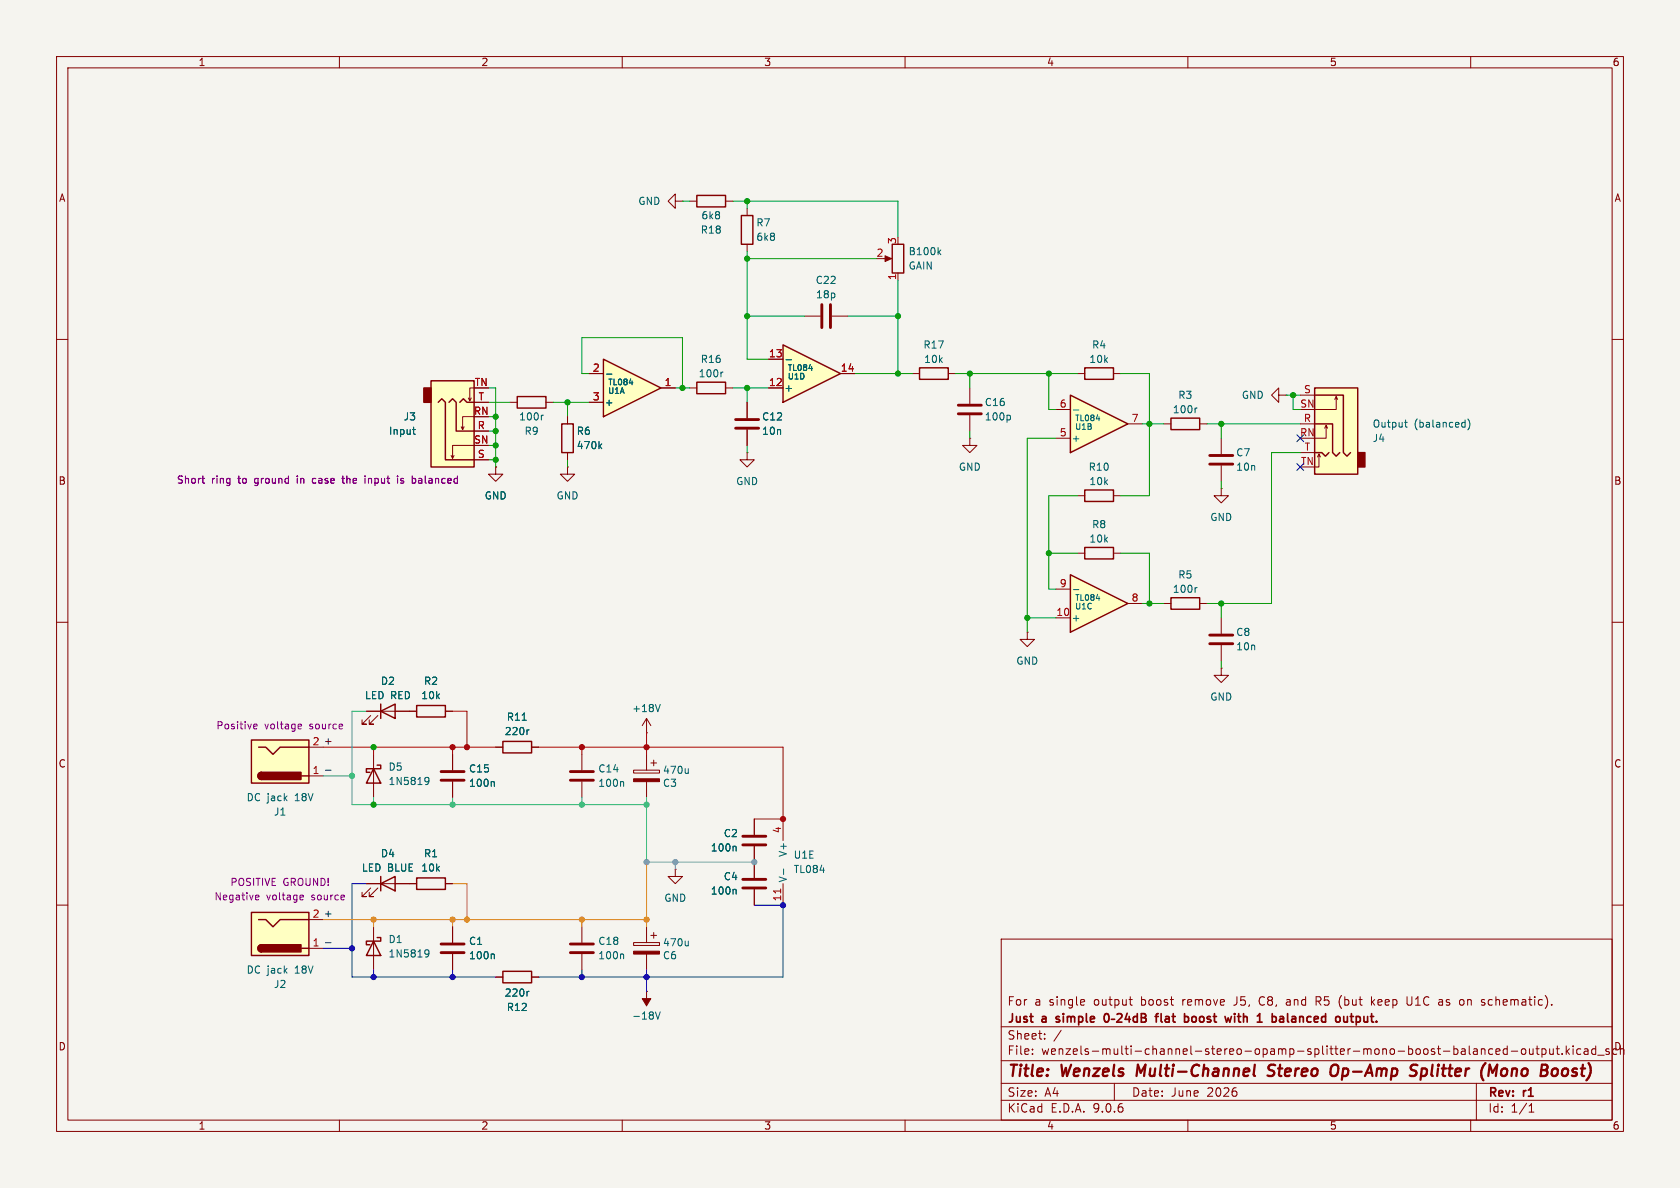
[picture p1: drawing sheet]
<svg xmlns="http://www.w3.org/2000/svg" width="297mm" height="210mm" viewBox="0 0 297 210" stroke-linecap="round" stroke-linejoin="round" font-family="sans-serif">
<path d="M0 0h297v210h-297z" fill="#f5f4ef" stroke="#f5f4ef" stroke-width=".18"/>
<g fill="none" stroke="#840000" stroke-width=".18">
<path d="M10 10h277v190h-277zM12 12h273v186h-273zM60 10v2M110 10v2M160 10v2M210 10v2M260 10v2M119.4 35.6v-1.3l-1.3 1.3 1.3 1.2v-1.2h1.2M120.6 35.6h.1M121.9 35.6h1.3M128.3 35.6h1.2M10 60h2"/>
<path d="M90.2 71.1h1.2M96.5 71.1h1.3M161.3 66h1.3M167.6 66h1.3M226.1 69.9v-1.3l-1.3 1.3 1.3 1.2v-1.2h1.2M227.3 69.9h.1M285 60h2M10 110h2M215.9 109.2v2.8M215.9 114v2.8M285 110h2M133.3 152.4v2.8"/>
<path d="M133.3 157.2v2.8M10 160h2M66 163.8v7.7M177 166h108v32h-108zM191.5 176.7l.2 .4-.7 .1M191.7 177.6l-.2 .1M199.6 176.7h.6M200 177.7h.2M222.7 176.4l-.1 .4 .1 .7M227.9 176.7l-.4 .1M228 177.1h-.4a.29 .29 0 0 0-.2 .3 .29 .29 0 0 0 .2 .3h.4M232.7 177h.5"/>
<path d="M233 177l.5 .7M233.2 176.2h-.5v1.5M236.9 177.8l.3 .5M237.2 176l-.3 .4M242.5 176.2v1.5M242.6 177.1l.4 .6M243 176.7l-.5 .6M249.6 176.2v1.2l-.3 .3-.4-.1M255 176.8v.9M255 177.6l-.1 .1M255 177.1h-.1M263.2 176.8l-.1 .2v.4l.1 .2"/>
<path d="M285 160h2M60 198v2M110 198v2M160 198v2M177 194.5h108M177 191.5h108M177 187.5h108M177 181.5h108M182.5 186.3v.1M182.5 185.5v.1M184.7 183.6v.1M184.7 182.8v.1"/>
<path d="M187.6 182.1l-1.3 2M197 191.5v3M210 198v2M260 198v2M261 191.5v6.5M263.9 185.5l-.4-.1-.3 .3v.4l.1 .2h.6M264.5 185.9l.7-.1-.1-.3-.4-.1-.2 .2v.7h.6M266.5 185.5l-.5-.1-.3 .3v.4l.2 .2h.6M266.5 184.9v1.5M267.2 185.8h1.1M269.1 185.5l.4-.1 .2 .3v.4l-.2 .3-.4-.1-.1-.2v-.4zM270.3 196.6h.9"/>
<path d="M270.3 195.5l.4-.4v1.5M270.4 185.4l.1 .9 .3 .1 .2-.1M271 185.4v1M271.5 185.4h.6M271.7 184.9v1.3l.4 .2M272.6 185.5l.4-.1 .3 .3v.4l-.1 .2h-.6M272.6 185.4v1.5M274 185.4v.9l.4 .1 .2-.1M274.6 185.4v1M275.1 185.4h.6M275.3 184.9v1.3l.4 .2M276.2 186.3v.1"/>
<path d="M276.9 184.9v1.5M277 185.8l.5 .6M277.5 185.4l-.6 .6M278.1 184.9v.1M278.1 185.4v1M279.5 185.5l-.5-.1-.3 .3v.4l.2 .2h.6M280.1 185.5h.6v.9M280.7 185.8h-.5a.29 .29 0 0 0-.2 .3 .29 .29 0 0 0 .2 .3l.5-.1M282.1 185.5l-.4-.1-.3 .3v.4l.1 .2h.6M282.1 184.9v1.5M282.5 186.5h1.1M284.5 185.5l-.4-.1-.2 .2 .1 .2 .5 .2v.3h-.6"/>
</g>
<g fill="none" stroke="#840000" stroke-width=".4">
<path d="M201.2 188.2l-.3 2M221.8 188.2l-.2 1.7 .3 .3M225.1 190a.85 .85 0 0 1-1 .1M225.2 188.2l-.7 .1a.46 .46 0 0 0-.3 .5 .46 .46 0 0 0 .4 .4l.5 .2M235.4 188.5a.69 .69 0 0 1 1.2 0 1.47 1.47 0 0 1-.6 1.7l-.6-.1M249.6 188.3l.2-.1 .8 .1M249.7 189.2l.4 .1a.49 .49 0 0 1 .3 .5 .49 .49 0 0 1-.4 .4h-.5M251.2 190.1l.2 .1 .6-.1M251.4 188.9l-.3 2M251.9 188.9l-.5 .1M263.4 188.2l.4 1.4 .9-1.4-.3 2M275.3 189l.1 .3-.2 .7"/>
<path d="M276.6 188.9l-.4 .4-.1 .5 .2 .3 .4 .1"/>
</g>
<g fill="none" stroke="#840000" stroke-width=".3">
<path d="M186.8 179.8v.3M195.3 179.3l.3-.1a.81 .81 0 0 1 .5 .6 .81 .81 0 0 1-.3 .8l-.1 .1a.81 .81 0 0 1-.4-1.4zM197.5 179.3l.6-.1 .2 .1v.3l-.9 1.1h.9M199.3 179.1l-.4 1.1h.9M199.6 179.7v1M201.1 179.8l-.5-.1-.3 .3v.4l.2 .2h.6M201.1 179.2v1.5M201.8 179.2h.5l.2 .1 .1 .3-.3 .3a.4 .4 0 0 1 .3 .4 .4 .4 0 0 1-.3 .4h-.5zM201.8 179.9h.5M204.2 179.7h.6M204.8 179.2l-.4 .2v1.3M205.3 179.2v1.3l.2 .2"/>
<path d="M210.1 179.8v.7M211.3 179.8l-.3-.1-.3 .3v.4l.1 .2h.5M218.3 179.2v.1M218.3 179.7v1M218.8 179.7h.5M219 179.2l.1 1.4M224.9 179.8h.6M224.9 179.2v1.5M227.6 179.2v1.3l.2 .2M228.6 179.7l-.2 .1M238.7 179.7h.6M238.9 179.2v1.3l.4 .2"/>
<path d="M239.8 179.8l.4-.1 .2 .1M239.8 179.7v1.5M186.7 180.6l.1 .1M196.5 180.2h.6M224.9 180.6h.6M228.6 180.1a.29 .29 0 0 0-.3 .3 .29 .29 0 0 0 .3 .3M240.4 180.5l-.2 .2-.4-.1"/>
</g>
<path d="M123.2 34.5h5.1v2.1h-5.1zM91.4 70.1h5.1v2h-5.1zM162.6 65h5v2.1h-5zM66 166.4l1.3 2.5h-2.5zM66.7 165.7h.6v.7h-2.5v.6h.6" fill="none" stroke="#840000" stroke-width=".25"/>
<path d="M96.1 73.4l-.3 .1M130 157.2l.1 .2v.7M75.2 168l.4-.1 .2 .1a.84 .84 0 0 1-.3 1.2h-.3M75.8 168.4l-.2 .3-.4-.1" fill="none" stroke="#006464" stroke-width=".18"/>
<path d="M213.9 112.3h4M213.9 113.8h4M131.3 155.4h4.1M131.3 157h4.1" fill="none" stroke="#840000" stroke-width=".51"/>
<path d="M106.7 63.5l10.1 5.1-10.1 5.1z" fill="#ffffc2"/>
<path d="M106.7 63.5l10.1 5.1-10.1 5.1zM123.2 67.6h5.1v2h-5.1zM207 105.7h5.1v2h-5.1z" fill="none" stroke="#840000" stroke-width=".25"/>
<path d="M104.1 71.1h2.6M104.1 66h2.6M116.8 68.6h2.6M121.9 68.6h1.3M128.3 68.6h1.2M205.7 106.7h1.3M212.1 106.7h1.3" fill="none" stroke="#840000" stroke-width=".18"/>
<path d="M107.2 66.1h1M111.3 67.7h.6M127.8 65.8h-.2M211.6 103.9h-.2" fill="none" stroke="#006464" stroke-width=".18"/>
<path d="M138.4 61l10.2 5-10.2 5.1z" fill="#ffffc2"/>
<path d="M157.7 43.2h2.1v5.1h-2.1zM99.3 74.9h2v5.1h-2zM138.4 61l10.2 5-10.2 5.1zM207 73.9h5.1v2h-5.1z" fill="none" stroke="#840000" stroke-width=".25"/>
<path d="M142.2 55.9h2.8M147.1 55.9h2.8M156.2 45.7h1M158.7 48.3v1.2M100.3 73.7v1.2M135.9 68.6h2.5M135.9 63.5h2.5M148.6 66h2.5M205.7 74.9h1.3M212.1 74.9h1.3M100.3 80v1.3" fill="none" stroke="#840000" stroke-width=".18"/>
<path d="M166 44.5l.3 .5M166.3 44.2l-.5 .5M106 78.8l.4 .5M106.4 78.5l-.5 .5M139 63.6h.9M143 65.1h.6M211.6 72.1l-.2 .1" fill="none" stroke="#006464" stroke-width=".18"/>
<path d="M145.3 53.8v4.1M146.8 53.8v4.1" fill="none" stroke="#840000" stroke-width=".51"/>
<path d="M156.5 45.2l1.1 .5-1.1 .5z" fill="#840000" stroke="#840000" stroke-width=".18"/>
<path d="M232.4 68.6h7.6v15.2h-7.6z" fill="#ffffc2"/>
<path d="M240 80h1.3v2.6h-1.3z" fill="#840000" stroke="#840000" stroke-width=".25"/>
<g fill="none" stroke="#840000" stroke-width=".25">
<path d="M131.1 38.1h2v5.1h-2zM232.4 68.6h7.6v15.2h-7.6zM232.4 74.9h3.2v5.1l.6 .6 .7-.6M232.4 69.9h5.1v10.1l.6 .6 .7-.6M232.4 80h1.3l.6 .6 .6-.6M66 135.9l1.3 2.5h-2.5zM66.7 135.3h.6v.6h-2.5v.6h.6M67.3 125.7l2.5-1.2v2.5zM67.3 124.5v2.5M73.7 124.7h5v2h-5zM88.9 131.1h5.1v2h-5.1zM67.3 156.2l2.5-1.3v2.6z"/>
<path d="M67.3 154.9v2.6M73.7 155.2h5v2h-5z"/>
</g>
<g fill="none" stroke="#840000" stroke-width=".18">
<path d="M132.1 36.8v1.3M132.1 43.2v1.3M132.1 71.1v2.8M132.1 75.9v2.8M229.9 69.9h2.5M229.9 74.9h2.5M234.4 75.2l-.2 .5M234.7 75.7l-.3-.5v2.3h-2M236.2 70.1l-.2 .5M236.5 70.6l-.3-.5v2.3h-3.8M87.6 82.6v1.2h1.3l-1.3 1.3-1.2-1.3h1.2M87.6 82.6h.1"/>
<path d="M100.3 82.6v1.2h1.3l-1.3 1.3-1.2-1.3h1.2M100.3 82.6h.1M132.1 80v1.3h1.2l-1.2 1.3-1.3-1.3h1.3M132.1 80h.1M229.9 80h2.5M233.2 80.3l-.3 .5M233.4 80.8l-.2-.5v2.3h-.8M64.8 125.7h8.9M65.5 126.5l-1.5 1.5h.8h-.8v-.7M66 133.4v7.6M66.8 126.5l-1.5 1.5h.7h-.7v-.7M78.7 125.7h1.3"/>
<path d="M80 133.4v2.7M80 138.2v2.8M87.6 132.1h1.3M94 132.1h1.2M64.8 156.2h8.9M65.5 157l-1.5 1.5h.8h-.8v-.8M66.8 157l-1.5 1.5h.7h-.7v-.8M78.7 156.2h1.3"/>
</g>
<path d="M248.3 74.7h.5M248.5 74.2v1.1l.3 .2M258.6 74.7h.4M259 75.4l-.4 .1M259 74.2v1.3M259.5 74.1a1.46 1.46 0 0 1 0 1.9M75.2 137.5l.4-.1 .2 .1a.84 .84 0 0 1-.3 1.2h-.3M75.8 138l-.2 .2-.4-.1M87.2 138.2l.2 .1v.7M92.3 127.3h.7M93.5 129l-.2 .1" fill="none" stroke="#006464" stroke-width=".18"/>
<path d="M130 74.2h4.1M130 75.7h4.1M78 136.4h4M78 137.9h4" fill="none" stroke="#840000" stroke-width=".51"/>
<path d="M44.4 130.8h10.2v7.6h-10.2z" fill="#ffffc2"/>
<path d="M44.4 130.8h10.2v7.6h-10.2zM45.7 132.1h1.3l1.3 1.3 1.2-1.3h5.1M46.2 136.5a.64 .64 0 0 0-.6 .7 .64 .64 0 0 0 .6 .6M53.3 137.2h1.3" fill="none" stroke="#840000" stroke-width=".25"/>
<g fill="#840000" stroke="#840000" stroke-width=".25">
<path d="M45.8 136.7l.4-.2v1.3a.63 .63 0 0 1-.6-.4 .63 .63 0 0 1 .2-.7z"/>
<path d="M46.2 136.5h7v1.3h-7z"/>
</g>
<path d="M54.6 137.2h2.5" fill="none" stroke="#840000" stroke-width=".18"/>
<path d="M44.8 128.7l.2 .1h.4M44.8 128.2l.2-.2h.3l.1 .2v.1l-.6 .1M52.9 128l.3 .1 .1 .2-.6 .1M53.2 128.8h-.3" fill="none" stroke="#840084" stroke-width=".18"/>
<path d="M76.2 67.3h7.6v15.3h-7.6z" fill="#ffffc2"/>
<path d="M74.9 68.6h1.3v2.5h-1.3z" fill="#840000" stroke="#840000" stroke-width=".25"/>
<path d="M76.2 67.3h7.6v15.3h-7.6zM77.5 71.1l.6-.6 .6 .6v10.2h5.1M79.4 71.1l.6-.6 .6 .6v5.1h3.2M81.3 71.1l.6-.6 .6 .6h1.3M88.9 171.7h5.1v2h-5.1z" fill="none" stroke="#840000" stroke-width=".25"/>
<g fill="none" stroke="#840000" stroke-width=".18">
<path d="M82 75.4l-.2 .5M83.3 70.4l-.2 .5M83.8 78.7h-3.8v2.3l-.2-.5M83.8 73.7h-2v2.2l-.3-.5M83.8 68.6h-.7v2.3l-.3-.5M83.8 76.2h2.6M83.8 71.1h2.6M171.4 77.5v1.2h1.3l-1.3 1.3-1.2-1.3h1.2M171.4 77.5h.1M171.4 68.6v2.8M171.4 73.4v2.8M80.3 80.5l-.3 .5"/>
<path d="M83.8 81.3h2.6M181.6 111.8v1.2h1.3l-1.3 1.3-1.3-1.3h1.3M181.6 111.8h.1M119.4 153.7v1.2h1.2l-1.2 1.3-1.3-1.3h1.3M119.4 153.7h.1M138.4 144.8v3.8M138.4 156.2v3.8M80 163.8v2.8M80 168.7v2.8M87.6 172.7h1.3M94 172.7h1.2M112 166.6h4.6v.5h-4.6z"/>
<path d="M114.3 163.8v2.8M114.3 168.7v2.8M115.1 165.4h1M115.6 164.8v1.1"/>
</g>
<path d="M72.9 75.9h.5M73.1 76.6l.3 .2M178.4 73.4l.2 .2v.4l-.2 .2M138.5 153.6v1M87.2 168.6l.2 .2v.7M93.5 175.2l-.2 .1M121.7 166.4v.8M121.7 167.1l-.2 .1" fill="none" stroke="#006464" stroke-width=".18"/>
<path d="M35.7 84.6h.5M35.9 85.4h.3M55.5 84.6l-.3 .2v.4l.3 .2M60.4 84.6h.5M60.6 84.1v1.1l.3 .2M64.5 84.1v.2M64.5 84.6v.8M70.3 84.1v.2M70.3 84.6v.8M70.8 85.4h.4M71 84.6l-.2 .2 .2 .2M73.2 84.6l.3 .2v.4l-.3 .2" fill="none" stroke="#840084" stroke-width=".18"/>
<path d="M138 157.1v.8" fill="none" stroke="#a90000" stroke-width=".18"/>
<path d="M169.4 71.6h4.1M169.4 73.2h4.1M78 166.9h4M78 168.4h4" fill="none" stroke="#840000" stroke-width=".51"/>
<path d="M112 168.1h4.6v.6h-4.6z" fill="#840000" stroke="#840000" stroke-width=".18"/>
<path d="M44.4 161.3h10.2v7.6h-10.2z" fill="#ffffc2"/>
<path d="M44.4 161.3h10.2v7.6h-10.2zM45.7 162.6h1.3l1.3 1.2 1.2-1.2h5.1M46.2 167a.64 .64 0 0 0-.6 .6 .64 .64 0 0 0 .6 .7M53.3 167.6h1.3" fill="none" stroke="#840000" stroke-width=".25"/>
<g fill="#840000" stroke="#840000" stroke-width=".25">
<path d="M45.8 167.2l.4-.2v1.3a.63 .63 0 0 1-.6-.4 .63 .63 0 0 1 .2-.7z"/>
<path d="M46.2 167h7v1.3h-7z"/>
</g>
<path d="M54.6 167.6h2.5" fill="none" stroke="#840000" stroke-width=".18"/>
<path d="M45.2 159h.5M45.2 158.3l.4-.1 .2 .3-.6 .2M53.2 158.2l.4 .1v.2l-.6 .2M53.6 159l-.4 .1" fill="none" stroke="#840084" stroke-width=".18"/>
<path d="M189.2 101.6l10.2 5.1-10.2 5.1z" fill="#ffffc2"/>
<path d="M191.8 65h5v2.1h-5zM191.8 96.8h5v2h-5zM191.8 86.6h5v2h-5zM189.2 101.6l10.2 5.1-10.2 5.1z" fill="none" stroke="#840000" stroke-width=".25"/>
<g fill="none" stroke="#840000" stroke-width=".18">
<path d="M190.5 66h1.3M196.8 66h1.3M190.5 97.8h1.3M190.5 87.6h1.3M196.8 97.8h1.3M196.8 87.6h1.3M215.9 86.4v1.2h1.3l-1.3 1.3-1.3-1.3h1.3M215.9 86.4h.1M186.7 109.2h2.5M186.7 104.1h2.5M199.4 106.7h2.5M215.9 118.1v1.3h1.3l-1.3 1.3-1.3-1.3h1.3"/>
<path d="M215.9 118.1h.1M112 136.1h4.6v.6h-4.6zM114.3 129.5h.1M114.3 127v2.5M114.3 133.4v2.7M114.3 138.2v2.8M114.3 127l-.8 1.3M114.3 127l.8 1.3M115.1 134.9h1M115.6 134.4v1M133.3 144.8v2.8M133.3 149.6v2.8"/>
<path d="M102.9 163.8v2.8M102.9 168.7v2.8M114.3 175.3h.1M114.3 175.3v2.5"/>
</g>
<path d="M189.8 104.2h.9M193.8 105.8h.6M116.7 124.5l-.4 1.3M121.7 135.9v.8M121.7 136.6l-.2 .1M130 149.6l.1 .2v.6M110.1 168.6l.2 .2v.7M115.9 178.9l.4 1.3 .4-1.3" fill="none" stroke="#006464" stroke-width=".18"/>
<g fill="#840000" stroke="#840000" stroke-width=".18">
<path d="M112 137.7h4.6v.5h-4.6z"/>
<path d="M113.5 176.5h1.6l-.8 1.3z"/>
</g>
<path d="M131.3 147.8h4.1M131.3 149.4h4.1M100.8 166.9h4.1M100.8 168.4h4.1" fill="none" stroke="#840000" stroke-width=".51"/>
<path d="M189.2 69.9l10.2 5-10.2 5.1z" fill="#ffffc2"/>
<path d="M189.2 69.9l10.2 5-10.2 5.1z" fill="none" stroke="#840000" stroke-width=".25"/>
<g fill="none" stroke="#840000" stroke-width=".18">
<path d="M83.8 76.2h2.6M83.8 71.1h2.6M100.3 73.7v1.2M104.1 66h2.6M104.1 71.1h2.6M116.8 68.6h2.6M132.1 71.1v2.8M132.1 75.9v2.8M135.9 68.6h2.5M135.9 63.5h2.5M148.6 66h2.5M186.7 77.5h2.5"/>
<path d="M186.7 72.4h2.5M199.4 74.9h2.5M215.9 77.5v2.8M83.8 81.3h2.6M87.6 82.6h.1M100.3 80v1.3M215.9 82.3v2.8M64.8 125.7h2.5M69.8 125.7h3.9M78.7 125.7h1.3M80 133.4v2.7M80 138.2v2.8"/>
<path d="M87.6 132.1h1.3M94 132.1h1.2M102.9 133.4v2.7M102.9 138.2v2.8M64.8 156.2h2.5M69.8 156.2h3.9M78.7 156.2h1.3M133.3 144.8v2.8M133.3 149.6v5.6M133.3 157.2v2.8M80 163.8v2.8M80 168.7v2.8"/>
<path d="M87.6 172.7h1.3M94 172.7h1.2"/>
</g>
<g fill="none" stroke="#006464" stroke-width=".18">
<path d="M72.9 75.9h.5M73.1 76.6l.3 .2M106 78.8l.4 .5M106.4 78.5l-.5 .5M107.2 66.1h1M111.3 67.7h.6M139 63.6h.9M143 65.1h.6M189.8 72.5h.9M193.8 74h.6M87.2 138.2l.2 .1v.7M92.3 127.3h.7"/>
<path d="M93.5 129l-.2 .1M110.1 138.2l.2 .1v.7M130 149.6l.1 .2v.6M130 157.2l.1 .2v.7M87.2 168.6l.2 .2v.7M93.5 175.2l-.2 .1"/>
</g>
<path d="M213.9 80.5h4M213.9 82h4M100.8 136.4h4.1M100.8 137.9h4.1" fill="none" stroke="#840000" stroke-width=".51"/>
<path d="M57.6 136.2h.9M57.6 166.6h.9" fill="none" stroke="#0f0f0f" stroke-width=".18"/>
<path d="M80 156.2h2.5v6.4M114.3 152.4v11.4M57.1 162.6h57.2M66 162.6v1.2M80 162.6v1.2M102.9 162.6v1.2" fill="none" stroke="#dd8500" stroke-width=".18"/>
<g fill="none" stroke="#009600" stroke-width=".18">
<path d="M120.6 35.6h1.3M129.5 35.6h29.2v6.3M132.1 35.6v1.2M132.1 55.9h10.1M132.1 44.5v19h3.8M132.1 45.7h22.8M149.9 55.9h8.8M158.7 49.5v16.5M86.4 68.6h1.2v14M86.4 78.7h1.2M86.4 71.1h3.8M86.4 73.7h1.2"/>
<path d="M86.4 76.2h1.2M97.8 71.1h6.3M100.3 71.1v2.6M104.1 66h-1.2v-6.3h17.7v8.9M119.4 68.6h2.5M129.5 68.6h6.4M132.1 68.6v2.5M132.1 78.7v1.3M151.1 66h10.2M168.9 66h21.6M171.4 66v2.6M171.4 76.2v1.3"/>
<path d="M185.4 66v6.4h1.3M186.7 77.5h-5.1v34.3M198.1 66h5.1v21.6h-5.1M201.9 74.9h3.8M213.4 74.9h16.5M215.9 74.9v2.6M227.3 69.9h2.6M228.6 69.9v2.5h1.3M86.4 81.3h1.2M100.3 81.3v1.3M185.4 97.8h5.1M190.5 87.6h-5.1v16.5h1.3"/>
<path d="M198.1 97.8h5.1v8.9M215.9 85.1v1.3M229.9 80h-5.1v26.7h-11.4M181.6 109.2h5.1M201.9 106.7h3.8M215.9 106.7v2.5M215.9 116.8v1.3"/>
</g>
<path d="M57.1 137.2h5.1M64.8 125.7h-2.6v16.5h52.1M66 141v1.2M80 141v1.2M102.9 141v1.2M114.3 141v11.4" fill="none" stroke="#00c2c2" stroke-width=".18"/>
<path d="M64.8 156.2h-2.6v16.5h25.4M57.1 167.6h5.1M66 171.5v1.2M80 171.5v1.2M102.9 171.5v1.2M114.3 171.5v3.8M133.3 160h5.1v12.7h-43.2" fill="none" stroke="#0000c2" stroke-width=".18"/>
<path d="M57.1 132.1h30.5M66 132.1v1.3M80 132.1v1.3M80 125.7h2.5v6.4M95.2 132.1h43.2v12.7h-5.1M102.9 132.1v1.3M114.3 129.5v3.9" fill="none" stroke="#c20000" stroke-width=".18"/>
<path d="M114.3 152.4h19M119.4 152.4v1.3" fill="none" stroke="#848484" stroke-width=".18"/>
<path d="M229.3 76.9l1.2 1.2M230.5 76.9l-1.2 1.2M229.3 81.9l1.2 1.3M230.5 81.9l-1.2 1.3" fill="none" stroke="#000084" stroke-width=".18"/>
<path d="M35.7 84.6h.5M35.9 85.4h.3M55.5 84.6l-.3 .2v.4l.3 .2M60.4 84.6h.5M60.6 84.1v1.1l.3 .2M64.5 84.1v.2M64.5 84.6v.8M70.3 84.1v.2M70.3 84.6v.8M70.8 85.4h.4M71 84.6l-.2 .2 .2 .2M73.2 84.6l.3 .2v.4l-.3 .2" fill="none" stroke="#840084" stroke-width=".18"/>
<g fill="#848484" stroke="#848484" stroke-width=".18">
<circle cx="119.4" cy="152.4" r=".46"/>
<circle cx="114.3" cy="152.4" r=".46"/>
<circle cx="133.3" cy="152.4" r=".46"/>
</g>
<g fill="#0000c2" stroke="#0000c2" stroke-width=".18">
<circle cx="138.4" cy="160" r=".46"/>
<circle cx="102.9" cy="172.7" r=".46"/>
<circle cx="114.3" cy="172.7" r=".46"/>
<circle cx="80" cy="172.7" r=".46"/>
<circle cx="66" cy="172.7" r=".46"/>
<circle cx="62.2" cy="167.6" r=".46"/>
</g>
<g fill="#c20000" stroke="#c20000" stroke-width=".18">
<circle cx="138.4" cy="144.8" r=".46"/>
<circle cx="114.3" cy="132.1" r=".46"/>
<circle cx="80" cy="132.1" r=".46"/>
<circle cx="102.9" cy="132.1" r=".46"/>
<circle cx="82.5" cy="132.1" r=".46"/>
</g>
<g fill="#00c2c2" stroke="#00c2c2" stroke-width=".18">
<circle cx="114.3" cy="142.2" r=".46"/>
<circle cx="80" cy="142.2" r=".46"/>
<circle cx="102.9" cy="142.2" r=".46"/>
<circle cx="62.2" cy="137.2" r=".46"/>
</g>
<g fill="#dd8500" stroke="#dd8500" stroke-width=".18">
<circle cx="114.3" cy="162.6" r=".46"/>
<circle cx="102.9" cy="162.6" r=".46"/>
<circle cx="80" cy="162.6" r=".46"/>
<circle cx="82.5" cy="162.6" r=".46"/>
<circle cx="66" cy="162.6" r=".46"/>
</g>
<g fill="#009600" stroke="#009600" stroke-width=".18">
<circle cx="132.1" cy="35.6" r=".46"/>
<circle cx="171.4" cy="66" r=".46"/>
<circle cx="120.6" cy="68.6" r=".46"/>
<circle cx="132.1" cy="68.6" r=".46"/>
<circle cx="132.1" cy="55.9" r=".46"/>
<circle cx="158.7" cy="66" r=".46"/>
<circle cx="158.7" cy="55.9" r=".46"/>
<circle cx="132.1" cy="45.7" r=".46"/>
<circle cx="87.6" cy="81.3" r=".46"/>
<circle cx="228.6" cy="69.9" r=".46"/>
<circle cx="203.2" cy="106.7" r=".46"/>
<circle cx="215.9" cy="74.9" r=".46"/>
<circle cx="215.9" cy="106.7" r=".46"/>
<circle cx="66" cy="142.2" r=".46"/>
<circle cx="66" cy="132.1" r=".46"/>
<circle cx="87.6" cy="78.7" r=".46"/>
<circle cx="100.3" cy="71.1" r=".46"/>
<circle cx="87.6" cy="73.7" r=".46"/>
<circle cx="87.6" cy="76.2" r=".46"/>
<circle cx="185.4" cy="97.8" r=".46"/>
<circle cx="181.6" cy="109.2" r=".46"/>
<circle cx="203.2" cy="74.9" r=".46"/>
<circle cx="185.4" cy="66" r=".46"/>
</g>
<g font-size="2.8" fill="#840000">
<text x="178" y="190.9">Title:</text>
<text x="187.7" y="190.9">Wenzels</text>
<text x="201.8" y="190.9">Multi-Channel</text>
<text x="225.8" y="190.9">Stereo</text>
<text x="237.7" y="190.9">Op-Amp</text>
<text x="252.6" y="190.9">Splitter</text>
<text x="265.8" y="190.9">(Mono</text>
<text x="277.2" y="190.9">Boost)</text>
</g>
<g font-size="2.1" fill="#840000">
<text x="178" y="178">For</text>
<text x="182.9" y="178">a</text>
<text x="185.5" y="178">single</text>
<text x="193.5" y="178">output</text>
<text x="202" y="178">boost</text>
<text x="209.4" y="178">remove</text>
<text x="218.7" y="178">J5,</text>
<text x="223.3" y="178">C8,</text>
<text x="228.3" y="178">and</text>
<text x="233.6" y="178">R5</text>
<text x="237.9" y="178">(but</text>
<text x="243.7" y="178">keep</text>
<text x="250.2" y="178">U1C</text>
<text x="256" y="178">as</text>
<text x="259.8" y="178">on</text>
<text x="263.9" y="178">schematic).</text>
<text x="178" y="184">Sheet:</text>
<text x="178" y="181.2">Just</text>
<text x="184.3" y="181.2">a</text>
<text x="187.4" y="181.2">simple</text>
<text x="206.3" y="181.2">flat</text>
<text x="211.9" y="181.2">boost</text>
<text x="219.7" y="181.2">with</text>
<text x="226" y="181.2">1</text>
<text x="229.2" y="181.2">balanced</text>
<text x="241" y="181.2">output.</text>
<text x="178" y="186.7">File:</text>
<text x="184.1" y="186.7">wenzels-multi-channel-stereo-opamp-splitter-mono-boost-balanced-output.kicad_sch</text>
<text x="178" y="196.9">KiCad</text>
<text x="178" y="194.1">Size:</text>
<text x="184.7" y="194.1">A4</text>
<text x="185.7" y="196.9">E.D.A.</text>
<text x="193.3" y="196.9">9.0.6</text>
<text x="200" y="194.1">Date:</text>
<text x="207" y="194.1">June</text>
<text x="213.5" y="194.1">2026</text>
<text x="263" y="194.3">Rev:</text>
<text x="263" y="196.9">Id:</text>
<text x="267.1" y="196.9">1/1</text>
<text x="269.4" y="194.3">r1</text>
</g>
<g font-size="1.8" fill="#840000">
<text x="35" y="11.9">1</text>
<text x="85" y="11.9">2</text>
<text x="135" y="11.9">3</text>
<text x="185" y="11.9">4</text>
<text x="235" y="11.9">5</text>
<text x="285" y="11.9">6</text>
<text x="10.3" y="35.9">A</text>
<text x="285.3" y="35.9">A</text>
<text x="10.3" y="85.9">B</text>
<text x="285.3" y="85.9">B</text>
<text x="10.3" y="135.9">C</text>
<text x="285.3" y="135.9">C</text>
<text x="10.3" y="185.9">D</text>
<text x="285.3" y="185.9">D</text>
<text x="35" y="199.9">1</text>
<text x="85" y="199.9">2</text>
<text x="135" y="199.9">3</text>
<text x="185" y="199.9">4</text>
<text x="235" y="199.9">5</text>
<text x="285" y="199.9">6</text>
</g>
<g font-size="1.8" fill="#006464">
<text x="112.8" y="36.4">GND</text>
<text x="123.8" y="41.5">R18</text>
<text x="123.9" y="39">6k8</text>
<text x="133.6" y="40.2">R7</text>
<text x="133.6" y="42.8">6k8</text>
<text x="160.5" y="47.9">GAIN</text>
<text x="160.5" y="45.3">B100k</text>
<text x="144.1" y="50.4">C22</text>
<text x="144.2" y="52.9">18p</text>
<text x="123.8" y="64.4">R16</text>
<text x="163.2" y="61.8">R17</text>
<text x="163.3" y="64.4">10k</text>
<text x="192.5" y="64.4">10k</text>
<text x="193" y="61.8">R4</text>
<text x="106.8" y="72">+</text>
<text x="123.4" y="66.9">100r</text>
<text x="138.6" y="69.4">+</text>
<text x="174" y="72">C16</text>
<text x="208.2" y="70.7">R3</text>
<text x="219.4" y="70.7">GND</text>
<text x="68.7" y="77.1">Input</text>
<text x="71.3" y="74.5">J3</text>
<text x="91.7" y="74.5">100r</text>
<text x="92.6" y="77.1">R9</text>
<text x="101.9" y="77.1">R6</text>
<text x="134.6" y="74.5">C12</text>
<text x="134.6" y="77.1">10n</text>
<text x="174" y="74.5">100p</text>
<text x="207.2" y="73.3">100r</text>
<text x="242.6" y="75.8">Output</text>
<text x="250" y="75.8">(balanced)</text>
<text x="101.9" y="79.6">470k</text>
<text x="169.4" y="83.4">GND</text>
<text x="189.4" y="78.3">+</text>
<text x="192.4" y="83.4">R10</text>
<text x="218.4" y="80.9">C7</text>
<text x="218.4" y="83.4">10n</text>
<text x="242.6" y="78.3">J4</text>
<text x="85.6" y="88.5">GND</text>
<text x="98.3" y="88.5">GND</text>
<text x="130" y="86">GND</text>
<text x="192.5" y="86">10k</text>
<text x="193" y="93.6">R8</text>
<text x="213.9" y="92.3">GND</text>
<text x="192.5" y="96.1">10k</text>
<text x="207.2" y="105">100r</text>
<text x="208.2" y="102.5">R5</text>
<text x="189.4" y="110.1">+</text>
<text x="218.4" y="112.6">C8</text>
<text x="179.6" y="117.7">GND</text>
<text x="218.4" y="115.2">10n</text>
<text x="64.4" y="123.8">LED RED</text>
<text x="67.2" y="121.3">D2</text>
<text x="74.4" y="123.8">10k</text>
<text x="74.9" y="121.3">R2</text>
<text x="213.9" y="124.1">GND</text>
<text x="89.1" y="130.1">220r</text>
<text x="89.5" y="127.6">R11</text>
<text x="111.7" y="126.1">+18V</text>
<text x="68.6" y="136.4">D5</text>
<text x="82.8" y="136.8">C15</text>
<text x="105.7" y="136.8">C14</text>
<text x="117.1" y="137">470u</text>
<text x="43.5" y="141.8">DC jack</text>
<text x="52.3" y="141.8">18V</text>
<text x="68.6" y="139">1N5819</text>
<text x="82.8" y="139.3">100n</text>
<text x="105.7" y="139.3">100n</text>
<text x="117.1" y="139.3">C3</text>
<text x="48.3" y="144.4">J1</text>
<text x="127.9" y="148.2">C2</text>
<text x="63.9" y="154.3">LED BLUE</text>
<text x="67.2" y="151.7">D4</text>
<text x="74.4" y="154.3">10k</text>
<text x="74.9" y="151.7">R1</text>
<text x="125.6" y="150.7">100n</text>
<text x="127.9" y="155.8">C4</text>
<text x="139.3" y="151.6" transform="rotate(-90 139.3 151.6)">V+</text>
<text x="140.2" y="152">U1E</text>
<text x="140.2" y="154.5">TL084</text>
<text x="117.3" y="159.6">GND</text>
<text x="125.6" y="158.3">100n</text>
<text x="139.3" y="156.1" transform="rotate(-90 139.3 156.1)">V-</text>
<text x="68.6" y="166.9">D1</text>
<text x="82.8" y="167.2">C1</text>
<text x="105.7" y="167.2">C18</text>
<text x="117.1" y="167.5">470u</text>
<text x="43.5" y="172.3">DC jack</text>
<text x="52.3" y="172.3">18V</text>
<text x="68.6" y="169.5">1N5819</text>
<text x="82.8" y="169.8">100n</text>
<text x="105.7" y="169.8">100n</text>
<text x="117.1" y="169.8">C6</text>
<text x="48.3" y="174.9">J2</text>
<text x="89.1" y="176.4">220r</text>
<text x="89.5" y="178.9">R12</text>
<text x="111.7" y="180.4">-18V</text>
</g>
<g font-size="1.8" fill="#a90000">
<text x="154.9" y="45.5">2</text>
<text x="158.5" y="43.3" transform="rotate(-90 158.5 43.3)">3</text>
<text x="158.5" y="49.6" transform="rotate(-90 158.5 49.6)">1</text>
<text x="104.7" y="65.8">2</text>
<text x="135.8" y="63.2">13</text>
<text x="148.5" y="65.8">14</text>
<text x="83.8" y="68.3">TN</text>
<text x="84.5" y="70.9">T</text>
<text x="104.7" y="70.9">3</text>
<text x="117.4" y="68.3">1</text>
<text x="135.8" y="68.3">12</text>
<text x="230.4" y="69.6">S</text>
<text x="83.7" y="73.4">RN</text>
<text x="84.4" y="75.9">R</text>
<text x="187.3" y="77.2">5</text>
<text x="187.3" y="72.1">6</text>
<text x="200" y="74.7">7</text>
<text x="229.7" y="77.2">RN</text>
<text x="229.8" y="72.1">SN</text>
<text x="230.4" y="74.7">R</text>
<text x="83.7" y="78.5">SN</text>
<text x="84.4" y="81">S</text>
<text x="229.9" y="82.3">TN</text>
<text x="230.6" y="79.8">T</text>
<text x="187.3" y="103.9">9</text>
<text x="200" y="106.4">8</text>
<text x="186.6" y="109">10</text>
<text x="55.2" y="136.9">1 -</text>
<text x="138.2" y="147.4" transform="rotate(-90 138.2 147.4)">4</text>
<text x="138.2" y="159.4" transform="rotate(-90 138.2 159.4)">11</text>
<text x="55.2" y="167.4">1 -</text>
</g>
<g font-size="1.8" fill="#840084">
<text x="31.2" y="85.7">Short</text>
<text x="37.4" y="85.7">ring</text>
<text x="42.2" y="85.7">to</text>
<text x="45.3" y="85.7">ground</text>
<text x="53" y="85.7">in</text>
<text x="55.9" y="85.7">case</text>
<text x="61.4" y="85.7">the</text>
<text x="65.6" y="85.7">input</text>
<text x="71.5" y="85.7">is</text>
<text x="74.3" y="85.7">balanced</text>
<text x="38.1" y="129.1">Positive</text>
<text x="46.8" y="129.1">voltage</text>
<text x="54.8" y="129.1">source</text>
<text x="37.8" y="159.4">Negative</text>
<text x="40.6" y="156.8">POSITIVE GROUND!</text>
<text x="47.1" y="159.4">voltage</text>
<text x="55.2" y="159.4">source</text>
</g>
<g font-size="1.8" fill="#0f0f0f">
<text x="55.2" y="131.8">2 +</text>
<text x="55.2" y="162.3">2 +</text>
</g>
<g font-size="1.4" fill="#006464">
<text x="139.2" y="65.8">TL084</text>
<text x="107.4" y="69.8">U1A</text>
<text x="107.4" y="68.3">TL084</text>
<text x="139.2" y="67.3">U1D</text>
<text x="190" y="76.2">U1B</text>
<text x="190" y="74.7">TL084</text>
<text x="190" y="107.9">U1C</text>
<text x="190" y="106.4">TL084</text>
</g>
</svg>
